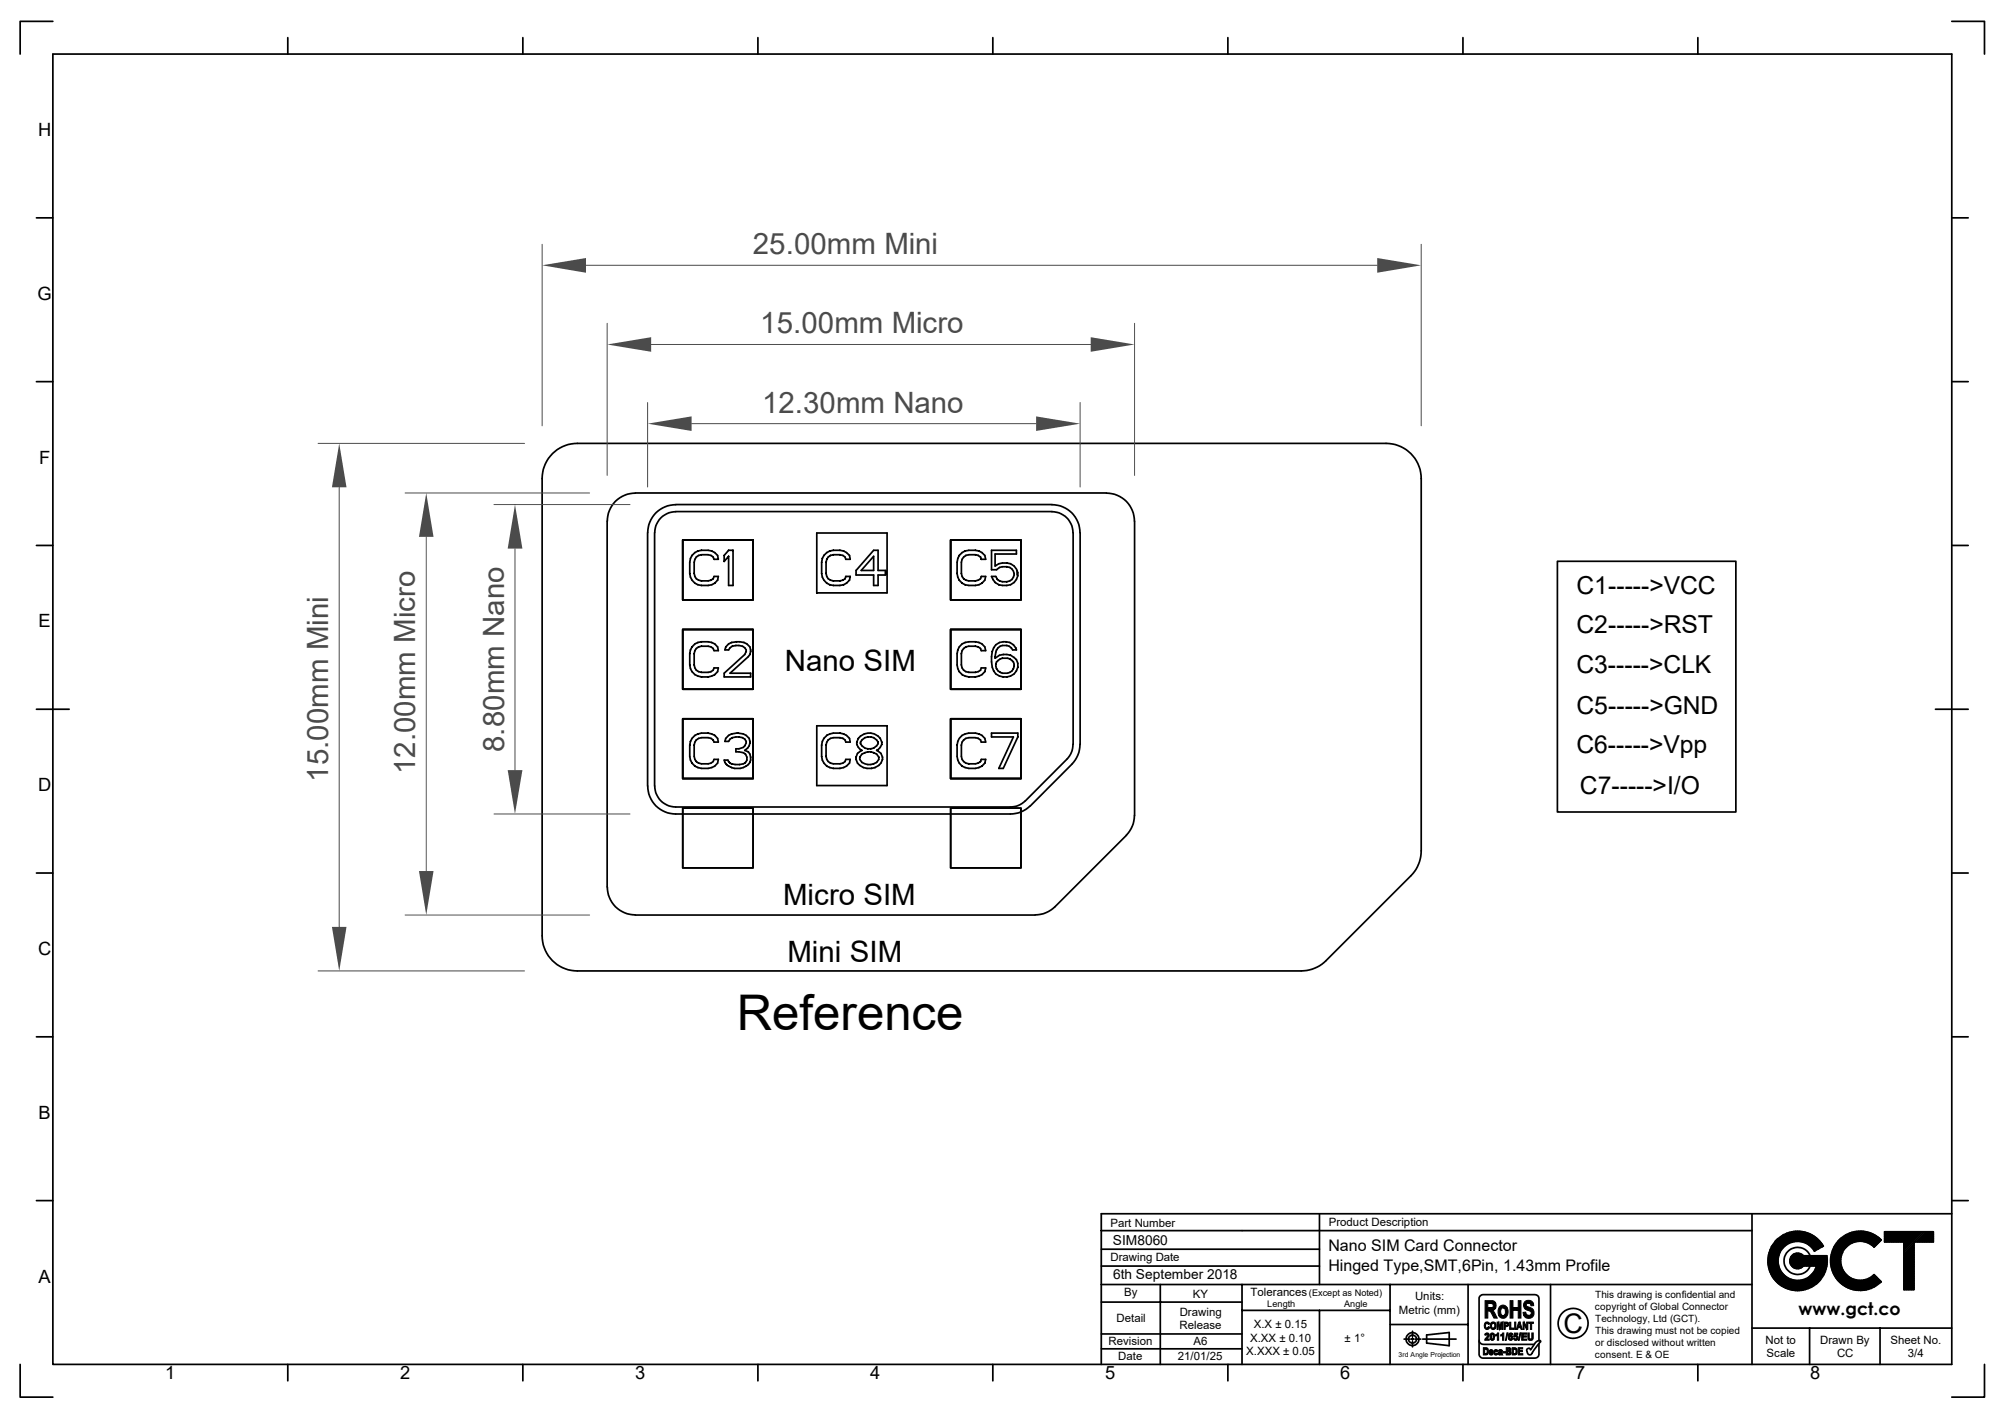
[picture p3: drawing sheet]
<svg xmlns="http://www.w3.org/2000/svg" width="297mm" height="210mm" viewBox="0 0 297 210" stroke-linecap="round" stroke-linejoin="round" font-family="sans-serif">
<g fill="none" stroke="#000" stroke-width=".25">
<path d="M7.8 8h281.3v194.1h-281.3zM7.8 3.2h-4.8v4.8M42.6 5.6v2.4M77.4 5.6v2.4M112.3 5.6v2.4M147.1 5.6v2.4M181.9 5.6v2.4M216.7 5.6v2.4M251.5 5.6v2.4M289.1 3.2h4.9v4.8M5.4 32.3h2.4M289.1 32.3h2.4"/>
<path d="M5.4 56.5h2.4M289.1 56.5h2.4M81.8 67.2a5.2 5.2 0 0 1 3.7-1.5h119.8a5.2 5.2 0 0 1 5.2 5.2v55.1a5.3 5.3 0 0 1-1.5 3.7l-12.6 12.6a5.3 5.3 0 0 1-3.7 1.5h-107.2a5.2 5.2 0 0 1-5.2-5.2v-67.7a5.3 5.3 0 0 1 1.5-3.7zM95.9 78.9v37.5M95.9 78.9a4.1 4.1 0 0 1 4.2-4.2h55.7a4.2 4.2 0 0 1 4.2 4.2M97 78.9v37.5M97 78.9a3.1 3.1 0 0 1 3.1-3.1h55.7a3.1 3.1 0 0 1 3.1 3.1l.1 31.3a3.2 3.2 0 0 1-1 2.2l-6.1 6.2M101.1 80h10.4v8.8h-10.4zM121 78.9h10.4v8.9h-10.4zM140.8 80h10.4v8.8h-10.4zM160 78.9v31.3M5.4 80.8h2.4"/>
<path d="M101.1 93.2h10.4v8.9h-10.4zM102.9 81.8a2.73 2.73 0 0 1 3.4 .5l.1 .5h-.6l-.2-.3a2.15 2.15 0 0 0-2.5 0 3.3 3.3 0 0 0 0 3.2 2.29 2.29 0 0 0 2.5 0l.2-.3h.6a1.48 1.48 0 0 1-1.5 1.3 2.18 2.18 0 0 1-2.6-1.2 4.5 4.5 0 0 1 .2-3.2zM102.9 95.4a3.2 3.2 0 0 1 3 0l.4 .4 .1 .6h-.6l-.2-.4a1.93 1.93 0 0 0-2.7 .4 3.4 3.4 0 0 0 .2 2.9 2.29 2.29 0 0 0 2.5 0l.2-.4h.6a1.48 1.48 0 0 1-1.5 1.4 2.24 2.24 0 0 1-2.6-1.3 4.4 4.4 0 0 1 .2-3.2zM107.9 81.5h.7v5.2h-.7v-4.3l-.6 .7v-.8zM107.9 95.4a2.61 2.61 0 0 1 3.2 .4 1.34 1.34 0 0 1-.3 1.4l-2.7 2.5h3.1v.6h-3.9v-.6l3-2.8 .2-.4a.95 .95 0 0 0-1-.9 1.32 1.32 0 0 0-1.6 .7h-.5l.1-.5zM122 82.3a2.62 2.62 0 0 1 3.8 0l.1 .5h-.6l-.1-.3a2.18 2.18 0 0 0-2.5 0 3.3 3.3 0 0 0 0 3.2 2.29 2.29 0 0 0 2.5 0l.1-.3h.6a1.52 1.52 0 0 1-1.5 1.3 2.17 2.17 0 0 1-2.6-1.2 4.5 4.5 0 0 1 .2-3.2zM129.4 81.5h.7v3h1v.7h-1v1.5h-.7v-1.5h-2.6v-.7zM129.4 82.4v2.1h-1.8zM140.8 93.2h10.4v8.9h-10.4zM142.1 82.3a2.63 2.63 0 0 1 3.8 0l.1 .5h-.6l-.2-.3a2.18 2.18 0 0 0-2.5 0 3.3 3.3 0 0 0-.2 2.9l.2 .3a2.29 2.29 0 0 0 2.5 0l.2-.3h.6a1.52 1.52 0 0 1-1.5 1.3 2.15 2.15 0 0 1-2.6-1.2 4.7 4.7 0 0 1 .2-3.2zM142.5 95.4a3.2 3.2 0 0 1 3 0l.4 .4 .1 .6h-.6l-.2-.4a1.96 1.96 0 0 0-2.7 .4 3.3 3.3 0 0 0 .2 2.9 2.29 2.29 0 0 0 2.5 0l.2-.4h.6a1.52 1.52 0 0 1-1.5 1.4 2.2 2.2 0 0 1-2.6-1.3 4.6 4.6 0 0 1 .2-3.2zM146.9 81.5h3.7v.5h-3.2v1.8a2.2 2.2 0 0 1 3.2 .5 1.74 1.74 0 0 1-.3 1.9 1.74 1.74 0 0 1-1.8 .5 1.74 1.74 0 0 1-1.6-1.3h.6a1.42 1.42 0 0 0 2.1 .6 1.1 1.1 0 0 0 .6-1.2 1.1 1.1 0 0 0-1.1-.9l-1 .1-.5 .4h-.7z"/>
<path d="M147.5 95.5a1.93 1.93 0 0 1 3.1 .8h-.6a1.35 1.35 0 0 0-1.4-.7 1.35 1.35 0 0 0-1.1 1l-.1 .9a2.2 2.2 0 0 1 3.2 .2 1.77 1.77 0 0 1-.2 1.9 1.77 1.77 0 0 1-1.8 .7 1.69 1.69 0 0 1-1.6-1.5 4.2 4.2 0 0 1 .5-3.3zM147.6 98a1.5 1.5 0 0 1 2.6 .4 1.21 1.21 0 0 1-1 1.3 1.38 1.38 0 0 1-1.7-1zM150.7 84.5v.7M289.1 80.8h2.4M5.4 105h4.8M95.9 116.4a4.1 4.1 0 0 0 4.2 4.1h49.6a4.3 4.3 0 0 0 2.9-1.2M97 116.4a3.1 3.1 0 0 0 3.1 3.1h49.6a3.1 3.1 0 0 0 2.2-.9M101.1 106.5h10.4v8.8h-10.4zM101.1 119.7h10.4v8.8h-10.4zM102.9 108.9a2.69 2.69 0 0 1 3.4 .5l.1 .5h-.6l-.2-.3a1.93 1.93 0 0 0-2.7 .3 3.4 3.4 0 0 0 .2 2.9 2.18 2.18 0 0 0 2.5 0l.2-.3h.6a1.48 1.48 0 0 1-1.5 1.3 2.24 2.24 0 0 1-2.6-1.2 4.4 4.4 0 0 1 .2-3.2zM107.9 108.9a2.44 2.44 0 0 1 3.1 .5 1.37 1.37 0 0 1-.7 1.7 1.19 1.19 0 0 1 .8 1.8 2.31 2.31 0 0 1-3.7 0l-.1-.3h.5a1.01 1.01 0 0 0 1.1 .6 1.52 1.52 0 0 0 1.6-.4 .93 .93 0 0 0-.4-1.3l-1.1-.2v-.4a1.21 1.21 0 0 0 1.5-.9v-.2a1.32 1.32 0 0 0-1.5-.7l-.5 .1-.4 .3-.2 .3h-.5l.1-.4zM121 107.5h10.4v8.8h-10.4z"/>
<path d="M122.5 108.9a2.71 2.71 0 0 1 3.3 .5l.1 .5h-.6l-.1-.3a1.93 1.93 0 0 0-2.7 .3 3.4 3.4 0 0 0 .2 2.9 2.18 2.18 0 0 0 2.5 0l.1-.3h.6a1.52 1.52 0 0 1-1.5 1.3 2.23 2.23 0 0 1-2.6-1.2 4.4 4.4 0 0 1 .2-3.2zM127.5 109a1.89 1.89 0 0 1 1.9-.3 1.89 1.89 0 0 1 1.2 1.5l-.2 .5-.5 .4a1.24 1.24 0 0 1 .8 1 1.24 1.24 0 0 1-.5 1.3 2.31 2.31 0 0 1-3.2-.4 1.23 1.23 0 0 1 .7-1.9 1.18 1.18 0 0 1-.8-1 1.18 1.18 0 0 1 .6-1.1zM127.7 111.7a1.71 1.71 0 0 1 2.5 .4 1.09 1.09 0 0 1-1.2 1.1 1.62 1.62 0 0 1-1.6-.7v-.4zM127.7 109.6a1.49 1.49 0 0 1 2.4 .3 1.36 1.36 0 0 1-1.1 1 1.36 1.36 0 0 1-1.3-.4l-.2-.4v-.2zM140.8 119.7h10.4v8.8h-10.4zM140.8 106.5h10.4v8.8h-10.4zM142.5 108.9a2.69 2.69 0 0 1 3.4 .5l.1 .5h-.6l-.2-.3a1.96 1.96 0 0 0-2.7 .3l-.1 .4v1.7a1.16 1.16 0 0 0 1.1 1.1l1.4-.1 .3-.2 .2-.3h.6a1.52 1.52 0 0 1-1.5 1.3 2.2 2.2 0 0 1-2.6-1.2 4.6 4.6 0 0 1 .2-3.2zM146.9 108.6h3.9v.5l-2.2 4.7h-.6l2.1-4.7h-3.2zM160 110.2a4.3 4.3 0 0 1-1.2 3l-6.2 6.1M286.7 105h4.8M5.4 129.3h2.4M166.8 123.7a4.4 4.4 0 0 0 1.3-2.9l-.1-43.6a4.2 4.2 0 0 0-4.1-4.2h-69.8a4.1 4.1 0 0 0-4.1 4.2l-.1 54.1a4.2 4.2 0 0 0 4.2 4.2h59.2a4.4 4.4 0 0 0 3-1.2l10.6-10.6"/>
<path d="M289.1 129.3h2.4M5.4 153.5h2.4M289.1 153.5h2.4M5.4 177.8h2.4M195.5 179.8v10.4M259.5 179.8v22.3M289.1 177.8h2.4M289.1 179.8h-126v22.3M163.1 182.3h96.4M163.1 190.2h96.4M163.1 192.8h20.9M163.1 197.6h20.9"/>
<path d="M163.1 187.5h32.4M163.1 185h32.4M163.1 199.8h20.9M171.9 190.2v11.9M184 190.2v11.9M184 194.1h21.9M195.5 194.1v8M205.9 190.2v11.9M205.9 196.2h11.6M208 198.3h.9M209.1 198.3h.3M209.2 197.2v.8"/>
<path d="M209.2 198.2v.2M209.2 198.7v.8M209.6 198.3h.9M210.7 198.3h5M211.3 197.7l3.4-.4v2l-3.4-.4zM217.5 190.2v11.9M219.1 198.5a.82 .82 0 0 0 1.2 .6h6.9M226.2 199.8a.28 .28 0 0 1 .3-.1 .28 .28 0 0 1 .2 .2l.2-.3a1.57 1.57 0 0 1 1.2-1.1l.1 .2-1.2 1.5a.42 .42 0 0 1-.4 .4 .42 .42 0 0 1-.4-.4zM228 198.5v-6a.68 .68 0 0 0-.9-.8h-6.9a.83 .83 0 0 0-1.1 .6v8a.71 .71 0 0 0 .2 .7 .71 .71 0 0 0 .7 .1h7.1a.71 .71 0 0 0 .7-.1 .71 .71 0 0 0 .2-.8v-1.2M229.7 190.2v11.9M259.5 196.7h29.6M263.4 183.4l-.4 .4"/>
<path d="M263.4 186.5l-1.4 1.4M263.4 186.8l-1.3 1.3M263.4 187l-1.3 1.3M263.4 186.2l-1.4 1.5M263.4 187.2l-1.2 1.3M263.5 187.5l-1.2 1.1M263.5 185.9l-1.6 1.6M263.5 187.7l-1.1 1.1M263.6 187.9l-1.1 1.1M263.7 185.4l-1.8 1.8M263.7 188l-1.1 1.1M263.8 188.2l-1.1 1.1"/>
<path d="M263.9 188.3l-1.1 1.1M264 188.5l-1.1 1.1M264.1 188.6l-1.1 1.1M264.2 182.8l-1.8 1.9M264.2 188.8l-1 1M264.4 188.9l-1.1 1.1M264.5 189l-1.1 1.1M264.6 189.1l-1 1.1M264.7 182.6l-2.5 2.6M264.8 189.2l-1.1 1.1M265 189.3l-1.1 1.1M265.1 182.5l-3.1 3"/>
<path d="M265.1 189.4l-1.1 1.1M265.3 189.5l-1.1 1.1M265.4 182.4l-3.4 3.5M265.5 189.5l-1.1 1.2M265.7 182.4l-3.8 3.8M265.7 185.7l-.4 .5M265.7 189.6l-1.2 1.2M266 189.6l-1.3 1.2M266 182.3l-4.1 4.2M266.1 185.6l-1 1M266.2 189.6l-1.3 1.3M266.3 182.3l-4.4 4.4"/>
<path d="M266.4 185.6l-1.3 1.2M266.5 189.6l-1.4 1.4M266.5 182.3l-4.6 4.7M266.6 185.6l-1.4 1.5M266.8 182.4l-1.8 1.7M266.8 189.6l-1.5 1.4M266.8 185.7l-1.6 1.5M266.9 185.8l-1.6 1.6M267 182.4l-1.6 1.6M267.1 185.9l-1.6 1.6M267.1 189.5l-1.6 1.6M267.1 186h3.5"/>
<path d="M267.2 182.4l-1.4 1.5M267.3 186l-1.7 1.7M267.4 182.5l-1.3 1.3M267.5 189.4l-1.7 1.7M267.5 186l-1.8 1.8M267.6 182.5l-1.3 1.3M267.8 186l-1.9 1.8M267.8 182.6l-1.2 1.2M268 182.7l-1.2 1.2M268 186l-1.9 1.9M268.1 196.7v5.4M268.1 186a2.01 2.01 0 0 0-3-.9 2.01 2.01 0 0 0 0 3.2 2.01 2.01 0 0 0 3-.8"/>
<path d="M268.2 182.8l-1.2 1.1M268.3 186l-1.9 1.9M268.3 182.8l-1.1 1.2M268.5 182.9l-1.1 1.1M268.6 186l-1.8 1.8M268.7 183l-1.1 1.1M268.8 185.3a2.9 2.9 0 0 0-4.6-.6 2.9 2.9 0 0 0 .6 4.5 2.9 2.9 0 0 0 4.3-1.7h-2a1.14 1.14 0 0 1-1.6 .1 1.14 1.14 0 0 1 0-1.7 1.14 1.14 0 0 1 1.6 .1M268.8 183.1l-1.1 1.1M268.8 186l-1.5 1.5M269 183.3l-1.1 1M269.1 186l-1.5 1.5M269.1 183.4l-1.1 1"/>
<path d="M269.2 183.5l-1 1.1M269.3 186l-1.5 1.5M269.4 183.6l-1.1 1.1M269.5 183.8l-1.1 1M269.6 186l-1.5 1.5M269.6 183.9l-1 1.1M269.7 189.5l-.7 .6M269.7 184l-1 1.1M269.9 184.2l-1.1 1.1 1.3-.8M269.9 186l-1.5 1.5M270 184.3l-.7 .7M270 184.5l-.1 .2"/>
<path d="M270.1 184.6a4.4 4.4 0 0 0-7.3-.5 4.4 4.4 0 0 0 2.4 6.9 4.4 4.4 0 0 0 5.4-5M270.1 186l-1.5 1.5M270.2 188.7l-1.9 1.9M270.4 186l-1.5 1.5M270.4 188.3l-2.6 2.5M270.5 187.9l-3.1 3.1M270.6 187.6l-3.5 3.5M270.6 186l-1.6 1.6M270.6 186.2l-1.7 1.8M270.6 187.3l-3.8 3.8M270.7 186.5l-4.7 4.6M270.7 187l-4.2 4.1"/>
<path d="M270.7 186.7l-4.4 4.4M272.6 186.8l-1.2 1.3M272.7 186.5l-1.4 1.4M272.7 187l-1.3 1.3M272.7 183.4l-.5 .5M272.7 186.2l-1.4 1.5M272.7 187.3l-1.2 1.2M272.8 187.5l-1.2 1.1M272.8 185.9l-1.6 1.6M272.8 187.7l-1.1 1.1M272.9 187.9l-1.1 1.1M272.9 185.5l-1.7 1.7"/>
<path d="M273 188l-1.1 1.1M273 188.2l-1 1.1M273.2 188.3l-1.1 1.1M273.3 188.5l-1.1 1.1M273.4 188.6l-1.1 1.1M273.5 182.8l-1.8 1.9M273.5 188.8l-1 1M273.6 188.9l-1 1.1M273.8 189l-1.1 1.1M273.9 189.1l-1 1.1M274 182.6l-2.5 2.6M274.1 189.2l-1.1 1.1"/>
<path d="M274.3 189.3l-1.1 1.1M274.4 182.5l-3.1 3M274.4 189.4l-1.1 1.1M274.6 189.5l-1.1 1.1M274.7 182.4l-3.4 3.5M274.8 189.5l-1.1 1.2M275 182.4l-3.8 3.8M275 189.6l-1.2 1.2M275.3 189.6l-1.3 1.2M275.3 182.3l-4.1 4.2M275.5 189.6l-1.3 1.3M275.6 182.3l-4.4 4.4"/>
<path d="M275.8 189.6l-1.4 1.4M275.8 182.3l-4.6 4.7M276.1 182.4l-1.8 1.7M276.1 189.6l-1.5 1.4M276.3 182.4l-1.6 1.5M276.4 189.5l-1.6 1.6M276.5 182.4l-1.4 1.5M276.7 182.5l-1.3 1.3M276.8 189.3l-1.7 1.8M276.9 182.5l-1.3 1.3M277.1 182.6l-1.2 1.2M277.3 182.7l-1.2 1.2"/>
<path d="M277.5 182.8l-1.2 1.1M277.6 188.8l-2.3 2.3M277.6 182.9l-1.1 1.1M277.7 188.9l-2.1 2.2M277.8 182.9l-1.1 1.1M277.9 189l-2.1 2.1M277.9 183.1l-1 1M278 189.2l-1.9 1.9M278.1 183.2l-1.1 1M278.1 189.3l-1.7 1.7M278.3 189.4l-1.5 1.6M278.3 183.3l-1.1 1"/>
<path d="M278.4 183.4l-1.1 1M278.4 189.6l-1.2 1.2M278.5 196.7v5.4M278.5 183.5l-1 1.1M278.5 189.7l-.9 .9M278.6 189.8a4.4 4.4 0 0 1-6.2 0 4.4 4.4 0 0 1 .1-6.2 4.4 4.4 0 0 1 6.2 0l-1.1 1.1a2.9 2.9 0 0 0-4.1 0 2.9 2.9 0 0 0 0 4.1 2.9 2.9 0 0 0 4.1 0l1.1 1-.2 .2M279.2 182.4h7.2v1.5h-2.9v7.1h-1.5v-7.1h-2.8zM279.3 182.4l-.1 .2M279.6 182.4l-.4 .5M279.9 182.4l-.7 .7M280.1 182.4l-.9 1M280.4 182.4l-1.2 1.2"/>
<path d="M280.6 182.4l-1.4 1.5M280.9 182.4l-1.5 1.5M281.2 182.4l-1.5 1.5M281.4 182.4l-1.5 1.5M281.7 182.4l-1.5 1.5M281.9 182.4l-1.5 1.5M282.2 182.4l-1.5 1.5M282.4 182.4l-1.5 1.5M282.7 182.4l-1.5 1.5M283 182.4l-1.5 1.5M283.2 182.4l-1.5 1.5M283.5 182.4l-1.5 1.5"/>
<path d="M283.5 184.2l-1.5 1.5M283.5 184.5l-1.5 1.4M283.5 184.7l-1.5 1.5M283.5 185l-1.5 1.5M283.5 185.2l-1.5 1.5M283.5 185.5l-1.5 1.5M283.5 185.7l-1.5 1.5M283.5 186l-1.5 1.5M283.5 186.3l-1.5 1.5M283.5 186.5l-1.5 1.5M283.5 186.8l-1.5 1.5M283.5 187l-1.5 1.5"/>
<path d="M283.5 187.3l-1.5 1.5M283.5 187.5l-1.5 1.5M283.5 187.8l-1.5 1.5M283.5 188.1l-1.5 1.5M283.5 188.3l-1.5 1.5M283.5 188.6l-1.5 1.5M283.5 188.8l-1.5 1.5M283.5 189.1l-1.5 1.5M283.5 189.4l-1.5 1.4M283.5 189.6l-1.3 1.4M283.5 189.9l-1.1 1.1M283.5 190.1l-.8 .9"/>
<path d="M283.5 190.4l-.6 .6M283.5 190.6l-.3 .4M283.5 190.9l-.1 .1M283.7 182.4l-1.7 1.7M284 182.4l-2 2M284.2 182.4l-2.2 2.2M284.5 182.4l-2.5 2.5M284.8 182.4l-2.8 2.8M285 182.4l-3 3M285.3 182.4l-1.5 1.5M285.5 182.4l-1.4 1.5M285.8 182.4l-1.5 1.5"/>
<path d="M286.1 182.4l-1.5 1.5M286.3 182.4l-1.5 1.5M286.4 183.9h.1M286.4 182.6l-1.3 1.3M286.4 182.9l-1.1 1M286.4 183.1l-.8 .8M286.4 183.4l-.5 .5M286.4 183.6l-.3 .3M3 202.1v4.8h4.8M42.6 202.1v2.4M77.4 202.1v2.4M112.3 202.1v2.4"/>
<path d="M147.1 202.1v2.4M181.9 202.1v2.4M216.7 202.1v2.4M251.5 202.1v2.4M294 202.1v4.8h-4.9"/>
<circle cx="209.2" cy="198.3" r=".96"/>
<circle cx="209.2" cy="198.3" r=".59"/>
<circle cx="233" cy="196" r="2.21"/>
</g>
<g fill="#000" stroke="#000" stroke-width=".15">
<path d="M220 197.6h.3l-.1 .1h-.2z" fill-rule="evenodd"/>
<path d="M219.7 199.6l.7 .1-.5 .1v.7h.5l-.1 .1-.6 .1z" fill-rule="evenodd"/>
<path d="M220 195.9l.3-.1 .3 .2h-.4l-.2 .2 .2 .5h.4l-.2 .2h-.2l-.3-.2v-.4z" fill-rule="evenodd"/>
<path d="M220 197.5l.3-.1 .3 .2v.3l-.4 .4h.4v.2h-.7l.5-.7v-.2h-.4z" fill-rule="evenodd"/>
<path d="M220 199.8h.4l.1 .1-.1 .6h-.5h.1a.4 .4 0 0 0 .2-.7z" fill-rule="evenodd"/>
<path d="M220.5 196.5h.1v.2h-.3z" fill-rule="evenodd"/>
<path d="M220.3 196h.3v.1h-.1z" fill-rule="evenodd"/>
<path d="M220 192.6h.8a.62 .62 0 0 1 .8 .4h-1.2v.7h1.1l-.4 .4h-.7v1.1h-.4z" fill-rule="evenodd"/>
<path d="M220.8 196h.4l-.2 .1v.5l.1 .1h.4v.1l-.4 .1-.2-.2-.2-.3z" fill-rule="evenodd"/>
<path d="M220.7 199.9h.3l.2 .3h-.5h.3v-.1l-.4-.1z" fill-rule="evenodd"/>
<path d="M220.9 197.5l.2-.1 .2 .2h-.3l-.1 .1 .1 .6 .3 .1-.2 .1h-.2l-.1-.2-.1-.5z" fill-rule="evenodd"/>
<path d="M220.5 194.1h.7l.6 1.1h-.5l-.5-.9z" fill-rule="evenodd"/>
<path d="M220.9 195.9l.2-.1 .4 .1 .1 .3-.1 .5h-.3l.2-.2-.1-.5z" fill-rule="evenodd"/>
<path d="M221 197.6h.3v.8l-.3-.1 .2-.1v-.5z" fill-rule="evenodd"/>
<path d="M220.7 193h.9v.4l-.1 .3h-1.1h.3a.36 .36 0 0 0 .5-.3 .36 .36 0 0 0-.5-.4z" fill-rule="evenodd"/>
<path d="M221.6 197.7h.2l-.2 .2z" fill-rule="evenodd"/>
<path d="M221.4 199.9h.3l.2 .2-.2 .1v-.1l-.4-.1z" fill-rule="evenodd"/>
<path d="M221.8 197.4h.2v1.1h-.2v-.8h-.2z" fill-rule="evenodd"/>
<path d="M221.8 195.8h.2l-.1 .2v.9h-.1z" fill-rule="evenodd"/>
<path d="M222 195.8l.2 .7-.1 .4-.2-.9z" fill-rule="evenodd"/>
<path d="M222 199.9h.3l.2 .1-.5 .1z" fill-rule="evenodd"/>
<path d="M222.3 197.7h.3l-.3 .2z" fill-rule="evenodd"/>
<path d="M222.3 195.8h.3l-.2 .2-.1 .9h-.2z" fill-rule="evenodd"/>
<path d="M222.6 195.8v1.1h-.2v-.9z" fill-rule="evenodd"/>
<path d="M222.2 193.5a.65 .65 0 0 1 1 .2h-.5a.65 .65 0 0 0-.4 .6 .65 .65 0 0 0 .4 .5h-.7l-.1-.2a1.21 1.21 0 0 1 .3-1.1z" fill-rule="evenodd"/>
<path d="M222.3 197.7l.3-.3h.2v1.1h-.2v-.8z" fill-rule="evenodd"/>
<path d="M223.2 197.4h.2l-.3 1.1h-.1z" fill-rule="evenodd"/>
<path d="M222.8 195.8h.4l.2 .1-.4 .1v.3h.4l-.1 .2h-.3v.4h-.2z" fill-rule="evenodd"/>
<path d="M222.7 193.7h.5a.95 .95 0 0 1 .2 1 .95 .95 0 0 1-1 .5l-.4-.4h.7a.67 .67 0 0 0 0-1.1z" fill-rule="evenodd"/>
<path d="M223.1 196h.4l-.1 .3h-.4h.1a.16 .16 0 0 0 .2-.2 .16 .16 0 0 0-.2-.1z" fill-rule="evenodd"/>
<path d="M223.1 199.6l.7 .1v.1h-.5v.2h.5l-.1 .1 .1 .1h-.5v.3h.5l-.1 .1-.6 .1z" fill-rule="evenodd"/>
<path d="M223.6 195.8h.2v.9h.4v.2h-.6z" fill-rule="evenodd"/>
<path d="M223.6 197.9l.3-.1 .1 .1z" fill-rule="evenodd"/>
<path d="M223.6 197.5l.3-.1 .1 .2h-.3l-.1 .3h.4l-.3 .1a.22 .22 0 0 0 .1 .3h-.3l-.1-.1v-.4z" fill-rule="evenodd"/>
<path d="M223.4 199.8h.4v.2h-.5h.1a.14 .14 0 0 0 .2-.1 .14 .14 0 0 0-.2-.1z" fill-rule="evenodd"/>
<path d="M223.8 197.9h.2l.1 .1v.3l-.3 .2-.3-.2h.4v-.3z" fill-rule="evenodd"/>
<path d="M223.8 197.6h.2l.1 .1h-.2z" fill-rule="evenodd"/>
<path d="M223.7 192.6h.4v1l.8 .5h-.8v1.1h-.4z" fill-rule="evenodd"/>
<path d="M224 199.6h.5l.2 .2h-.5v.7h.5l-.2 .1-.5 .1z" fill-rule="evenodd"/>
<path d="M224.4 195.8h.1v1.1h-.1z" fill-rule="evenodd"/>
<path d="M224.2 198.2l.6 .2-.3 .1z" fill-rule="evenodd"/>
<path d="M224.4 197.8h.3z" fill-rule="evenodd"/>
<path d="M224.3 199.8h.4v.7h-.5h.3l.1-.2-.1-.4z" fill-rule="evenodd"/>
<path d="M224.5 197.9h.3v.5l-.3-.1 .2-.2z" fill-rule="evenodd"/>
<path d="M224.3 197.4h.5v.2h-.3l-.1 .2h.3l.1 .1-.6 .1z" fill-rule="evenodd"/>
<path d="M225.1 197.4h.2l-.3 1.1h-.1z" fill-rule="evenodd"/>
<path d="M225 195.8h.1l-.2 .7 .3 .1h-.3l-.1 .3h-.2z" fill-rule="evenodd"/>
<path d="M225.1 195.8l.4 1.1h-.2l-.1-.3-.3-.1h.3l-.1-.4z" fill-rule="evenodd"/>
<path d="M224.9 192.6h.4v2.6h-.4v-1.1l-.8-.5h.8z" fill-rule="evenodd"/>
<path d="M224.9 199.6h.7v.2h-.5v.2h.4v.2h-.4v.3h.5v.2h-.7z" fill-rule="evenodd"/>
<path d="M225.6 195.8h.2v1.1h-.2z" fill-rule="evenodd"/>
<path d="M225.8 195.8l.3 .7v.4l-.3-.7z" fill-rule="evenodd"/>
<path d="M225.6 194.4l.4-.1 .1 .4 .3 .1h-.7z" fill-rule="evenodd"/>
<path d="M225.4 197.4h.7v.2h-.5v.2h.5v.2h-.5v.3h.6v.2h-.8z" fill-rule="evenodd"/>
<path d="M226.1 195.8h.2v1.1h-.2z" fill-rule="evenodd"/>
<path d="M225.9 192.8a.8 .8 0 0 1 1.2 .2h-.7a.28 .28 0 0 0-.3 .3 .28 .28 0 0 0 .3 .3h.1a.83 .83 0 0 1 .7 1.3 .83 .83 0 0 1-1.5-.1h.7a.37 .37 0 0 0 .4-.4 .37 .37 0 0 0-.4-.3 .8 .8 0 0 1-.5-1.3z" fill-rule="evenodd"/>
<path d="M226.3 197.4h.2v.8l.2 .1h-.4z" fill-rule="evenodd"/>
<path d="M226.4 193h.7l.1 .4h-.4l-.1-.3z" fill-rule="evenodd"/>
<path d="M226.9 197.4h.2v.9l-.2 .2h-.4l-.1-.2h.4l.1-.1z" fill-rule="evenodd"/>
<path d="M226.4 195.8h.7v.2h-.2v.9h-.2v-.9h-.3z" fill-rule="evenodd"/>
<path d="M220.6 200h.3l-.2 .2h.5v.1h-.5l.1 .2h.3l-.1 .1-.1 .1-.3-.2z" fill-rule="evenodd"/>
<path d="M220.9 200.5l.1-.1 .2 .1z" fill-rule="evenodd"/>
<path d="M221.3 200h.3l-.1 .1v.3l.3 .1-.1 .1-.1 .1-.3-.1z" fill-rule="evenodd"/>
<path d="M221.7 200.4h.2l-.1 .1h-.2z" fill-rule="evenodd"/>
<path d="M222 200.6h.4l-.3 .1z" fill-rule="evenodd"/>
<path d="M222 200.3h.3a.14 .14 0 0 0-.1 .1 .14 .14 0 0 0 0 .1h.3l.1 .2-.6-.1z" fill-rule="evenodd"/>
<path d="M222.3 200h.2v.5h-.3l.2-.2h-.4l.4-.1z" fill-rule="evenodd"/>
<path d="M222.7 200.2h.3v.2h-.3z" fill-rule="evenodd"/>
<path d="M223.4 200.2h.4l.1 .1-.1 .2h-.5h.2a.15 .15 0 0 0 .2-.2 .16 .16 0 0 0-.3-.1z" fill-rule="evenodd"/>
</g>
<path d="M47.1 65.7h30.6M50.2 72.2v65.1M47.1 143.8h30.6" fill="none" stroke="#4b4b4b" stroke-width=".15"/>
<g fill="#4b4b4b">
<path d="M49.2 137.3h2.1l-1.1 6.5z"/>
<path d="M50.2 65.7l1.1 6.5h-2.1z"/>
</g>
<path d="M80.3 36.2v26.9M86.8 39.3h117.2M210.5 36.2v26.9" fill="none" stroke="#4b4b4b" stroke-width=".15"/>
<g fill="#4b4b4b">
<path d="M80.3 39.3l6.5-1.1v2.2z"/>
<path d="M204 38.2l6.5 1.1-6.5 1.1z"/>
</g>
<path d="M60 73h27.3M63.1 79.5v49.5M60 135.5h27.3" fill="none" stroke="#4b4b4b" stroke-width=".15"/>
<g fill="#4b4b4b">
<path d="M62.1 129h2.1l-1.1 6.5z"/>
<path d="M63.1 73l1.1 6.5h-2.1z"/>
</g>
<path d="M89.9 47.9v22.5M96.5 51h65.1M168.1 47.9v22.5" fill="none" stroke="#4b4b4b" stroke-width=".15"/>
<g fill="#4b4b4b">
<path d="M89.9 51l6.6-1.1v2.2z"/>
<path d="M161.6 49.9l6.5 1.1-6.5 1.1z"/>
</g>
<path d="M73.2 74.7h20.1M76.3 81.2v32.9M73.2 120.5h20.1" fill="none" stroke="#4b4b4b" stroke-width=".15"/>
<g fill="#4b4b4b">
<path d="M76.3 74.7l1.1 6.5h-2.2z"/>
<path d="M75.2 114.1h2.2l-1.1 6.4z"/>
</g>
<path d="M95.9 59.6v12.5M160 59.6v12.5M102.4 62.7h51.1" fill="none" stroke="#4b4b4b" stroke-width=".15"/>
<g fill="#4b4b4b">
<path d="M95.9 62.7l6.5-1v2.1z"/>
<path d="M153.5 61.7l6.5 1-6.5 1.1z"/>
</g>
<path d="M230.7 83.1h26.4v37.2h-26.4z" fill="none" stroke="#000" stroke-width=".25"/>
<text font-size="7.3" x="109.1" y="152.5">Reference</text>
<g font-size="4.4" fill="#4b4b4b">
<text x="111.5" y="37.7">25.00mm Mini</text>
<text x="112.6" y="49.4">15.00mm Micro</text>
<text x="112.9" y="61.1">12.30mm Nano</text>
<text x="74.7" y="111.4" transform="rotate(-90 74.7 111.4)">8.80mm Nano</text>
<text x="48.6" y="115.8" transform="rotate(-90 48.6 115.8)">15.00mm Mini</text>
<text x="61.5" y="114.6" transform="rotate(-90 61.5 114.6)">12.00mm Micro</text>
</g>
<g font-size="4.4">
<text x="116.2" y="99.4">Nano SIM</text>
<text x="116" y="134">Micro SIM</text>
<text x="116.6" y="142.5">Mini SIM</text>
</g>
<text font-size="4" x="231.6" y="197.4">C</text>
<g font-size="3.7">
<text x="233.5" y="88">C1-----&gt;VCC</text>
<text x="233.5" y="93.8">C2-----&gt;RST</text>
<text x="233.5" y="99.6">C3-----&gt;CLK</text>
<text x="233.5" y="105.7">C5-----&gt;GND</text>
<text x="233.5" y="111.5">C6-----&gt;Vpp</text>
<text x="234" y="117.5">C7-----&gt;I/O</text>
</g>
<g font-size="2.7">
<text x="5.6" y="20.1">H</text>
<text x="5.6" y="44.4">G</text>
<text x="5.8" y="68.6">F</text>
<text x="5.7" y="92.9">E</text>
<text x="5.6" y="117.2">D</text>
<text x="5.6" y="141.4">C</text>
<text x="5.7" y="165.7">B</text>
<text x="5.7" y="189.9">A</text>
<text x="24.5" y="204.3">1</text>
<text x="59.3" y="204.3">2</text>
<text x="94.1" y="204.2">3</text>
<text x="128.9" y="204.2">4</text>
<text x="163.7" y="204.2">5</text>
<text x="198.5" y="204.2">6</text>
<text x="233.3" y="204.2">7</text>
<text x="268.2" y="204.2">8</text>
</g>
<text font-size="2.6" x="266.4" y="194.7">www.gct.co</text>
<g font-size="2.4">
<text x="196.8" y="185.3">Nano SIM Card Connector</text>
<text x="196.8" y="188.2">Hinged Type,SMT,6Pin, 1.43mm Profile</text>
</g>
<g font-size="2">
<text x="164.9" y="184.4">SIM8060</text>
<text x="164.9" y="189.4">6th September 2018</text>
</g>
<g font-size="1.7">
<text x="164.5" y="181.7">Part Number</text>
<text x="196.8" y="181.6">Product Description</text>
<text x="164.5" y="186.8">Drawing Date</text>
<text x="166.5" y="192">By</text>
<text x="185.2" y="191.9">Tolerances</text>
<text x="165.4" y="195.8">Detail</text>
<text x="174.7" y="196.8">Release</text>
<text x="174.8" y="194.8">Drawing</text>
<text x="176.7" y="192.2">KY</text>
<text x="185.7" y="196.6">X.X ± 0.15</text>
<text x="207.2" y="194.5">Metric (mm)</text>
<text x="209.6" y="192.6">Units:</text>
<text x="164.2" y="199.2">Revision</text>
<text x="165.6" y="201.4">Date</text>
<text x="174.5" y="201.4">21/01/25</text>
<text x="176.8" y="199.2">A6</text>
<text x="184.6" y="200.7">X.XXX ± 0.05</text>
<text x="185.2" y="198.7">X.XX ± 0.10</text>
<text x="199.2" y="198.7">± 1°</text>
<text x="261.5" y="199">Not to</text>
<text x="261.7" y="200.9">Scale</text>
<text x="269.6" y="199">Drawn By</text>
<text x="272.1" y="200.9">CC</text>
<text x="280" y="199">Sheet No.</text>
<text x="282.6" y="200.9">3/4</text>
</g>
<g font-size="1.5">
<text x="236.3" y="194">copyright of Global Connector</text>
<text x="236.3" y="192.2">This drawing is confidential and</text>
<text x="236.3" y="195.8">Technology, Ltd (GCT).</text>
<text x="236.3" y="197.6">This drawing must not be copied</text>
<text x="236.3" y="201.2">consent. E &amp; OE</text>
<text x="236.3" y="199.4">or disclosed without written</text>
</g>
<g font-size="1.4">
<text x="193.9" y="191.9">(Except as Noted)</text>
<text x="187.7" y="193.6">Length</text>
<text x="199.1" y="193.6">Angle</text>
</g>
<text font-size="1" x="207.2" y="200.9">3rd Angle Projection</text>
</svg>
